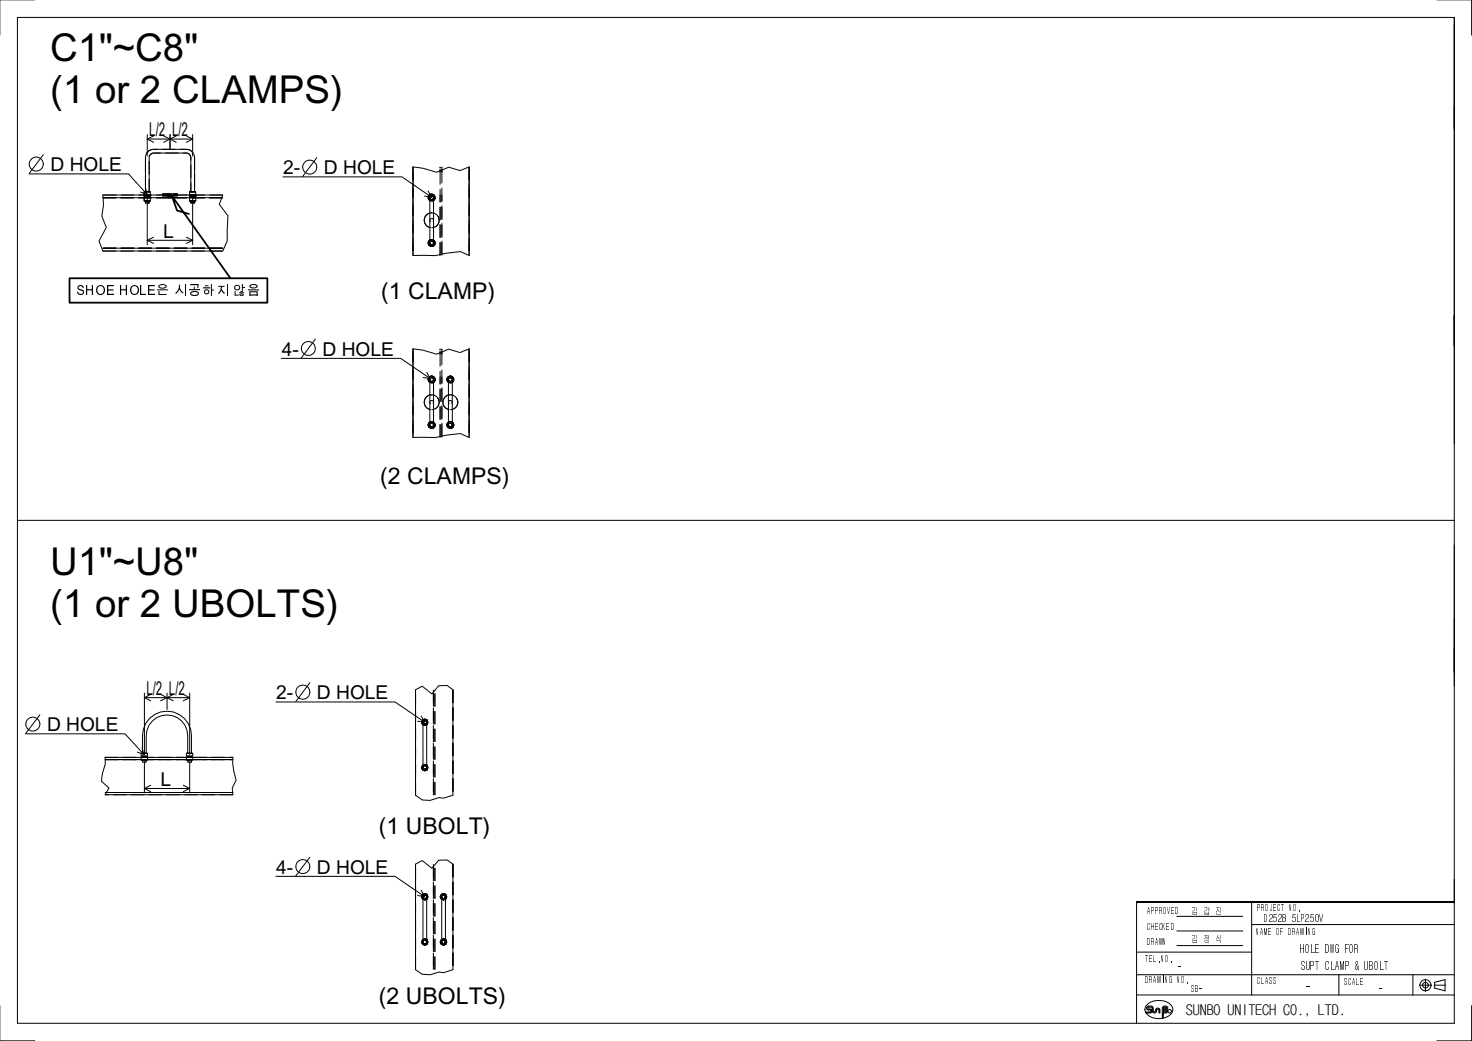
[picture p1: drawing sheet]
<svg xmlns="http://www.w3.org/2000/svg" width="419mm" height="296mm" viewBox="0 0 419 296" stroke-linecap="round" stroke-linejoin="round" font-family="sans-serif">
<g fill="none" stroke="#000" stroke-width=".28">
<path d="M9.9 0h-9.9v9.9M408.6 0h9.9v9.9M5 5h408.5v286h-408.5zM413.5 5v121.1M41.9 38.3v6.1M41.9 39.5l1.8 1M43.7 38.7l-1.8 .8M46.5 38.7l1.8 .8M48.3 39.5l1.8 1M48.3 38.3v4.2M48.3 39.5l-1.8 1M50.1 38.7l-1.8 .8"/>
<path d="M53 38.7l1.8 .8M54.8 39.5h-12.9M54.8 38.3v6.1M54.8 39.5l-1.8 1M8.3 49.4h28.2l5.4 5.9M12.3 44l-4 5.3M29.3 55.5h34l-.9 2.6 2.4 3.2-.2 7.2-1.3 2.9h-34l-1.1-2.9 2-3.8-1.2-3.3 .4-3.1zM29.3 56.2h34M40 54.6l1.9 .7M40.9 56h1.9v.2h-1.9zM40.9 55.5h1.9v.2h-1.9zM41 56.2v1h1.8v-1"/>
<path d="M41 55.5v-1h1.8v1M41.4 54.5v-9.7a2.31 2.31 0 0 1 2.3-2.3h9.2a2.37 2.37 0 0 1 2.4 2.3v9.7M41.4 57.2v.5h1v-.5M41.4 55.7v.3M41.4 53.4l.5 1.9M41.9 56.2v13.4M42.4 54.5v-9.7a1.33 1.33 0 0 1 1.3-1.3h9.2a1.33 1.33 0 0 1 1.4 1.3v9.7M42.4 55.7v.3M46.2 55.2h4.3v.5h-4.3zM47.8 55.7v.5h1.1v-.5M53.8 56h2v.2h-2zM53.8 55.5h2v.2h-2z"/>
<path d="M53.9 56.2v1h1.8v-1M53.9 55.5v-1h1.8v1M54.3 57.2v.5h1v-.5M54.3 55.7v.3M54.8 56.2v13.4M55.3 55.7v.3M80.4 50.3h33.9l8.4 5.7M90.1 44.8l-4 5.4M117.4 47.5l2.9 .3 3.9 1.2 3.4-1.5 3.2 1 2.6-1v25.1l-2.5-1.1-4.1 .5-3 .7-6.4-.1zM120.7 55.8l2 .2M121.7 54.3l1 1.7M122.2 57a.99 .99 0 0 1-.2-1.5 .99 .99 0 0 1 1.5 0 .99 .99 0 0 1-.2 1.5"/>
<path d="M122.2 56.9a.89 .89 0 0 1-.1-1.3 .89 .89 0 0 1 1.3 0 .89 .89 0 0 1-.1 1.3M122.5 55.7a.53 .53 0 0 1 .8 .5v12.9a.53 .53 0 0 1-.6 .5 .53 .53 0 0 1-.5-.5v-12.9zM29.3 70.6h34M41.9 68.3l1.8 .9M41.9 68.3h12.9M43.7 67.4l-1.8 .9M53 67.4l1.8 .9M54.8 68.3l-1.8 .9M122.2 68.3a.97 .97 0 0 0-.2 1.4 .97 .97 0 0 0 1.5 0 .97 .97 0 0 0-.2-1.4M122.2 68.4a.87 .87 0 0 0-.1 1.3 .87 .87 0 0 0 1.3 0 .87 .87 0 0 0-.1-1.3M122.2 60.6a2.11 2.11 0 0 0-1.6 2 2.11 2.11 0 0 0 1.6 2.1M123.3 60.6a2.11 2.11 0 0 1 1.6 2 2.11 2.11 0 0 1-1.6 2.1"/>
<path d="M89.7 96.4l-4 5.4M117.4 99.2l2.9 .4 3.9 1.1 3.4-1.4 3.2 .9 2.6-1v25.2l-2.5-1.1-4.1 .4-3 .7h-6.4zM80.1 101.9h33.8l8.4 5.7M120.3 107.4l2 .2M121.3 105.9l1 1.7M122.2 108.8a.99 .99 0 0 1-.2-1.5 .99 .99 0 0 1 1.5 0 .99 .99 0 0 1-.2 1.5M122.2 108.6a.89 .89 0 0 1-.1-1.3 .89 .89 0 0 1 1.3 0 .89 .89 0 0 1-.1 1.3M122.2 112.3a2.11 2.11 0 0 0-1.6 2.1 2.11 2.11 0 0 0 1.6 2M122.5 107.4a.53 .53 0 0 1 .8 .5v12.9a.53 .53 0 0 1-.6 .6 .53 .53 0 0 1-.5-.6v-12.9zM123.3 112.3a2.11 2.11 0 0 1 1.6 2.1 2.11 2.11 0 0 1-1.6 2M127.5 108.8a.99 .99 0 0 1-.2-1.5 .99 .99 0 0 1 1.5 0 .99 .99 0 0 1-.2 1.5M127.5 108.6a.9 .9 0 0 1-.1-1.3 .9 .9 0 0 1 1.3 0 .9 .9 0 0 1-.1 1.3"/>
<path d="M127.5 112.3a2.13 2.13 0 0 0-1.6 2.1 2.13 2.13 0 0 0 1.6 2M127.6 107.7a.55 .55 0 0 1 .6-.3 .55 .55 0 0 1 .4 .5v12.9a.55 .55 0 0 1-.5 .6 .55 .55 0 0 1-.6-.6zM128.6 112.3a2.13 2.13 0 0 1 1.6 2.1 2.13 2.13 0 0 1-1.6 2M122.2 120a.99 .99 0 0 0-.2 1.5 .99 .99 0 0 0 1.5 0 .99 .99 0 0 0-.2-1.5M122.2 120.1a.87 .87 0 0 0-.1 1.3 .87 .87 0 0 0 1.3 0 .87 .87 0 0 0-.1-1.3M127.5 120a.99 .99 0 0 0-.2 1.5 .99 .99 0 0 0 1.5 0 .99 .99 0 0 0-.2-1.5M127.5 120.1a.88 .88 0 0 0-.1 1.3 .88 .88 0 0 0 1.3 0 .88 .88 0 0 0-.1-1.3M5 148h408.5M41.1 197.1v17.4M41.1 198.4h12.8M41.1 198.4l1.7 .9M42.8 197.4l-1.7 1"/>
<path d="M45.7 197.4l1.8 1M47.5 198.4l-1.8 .9M47.5 197.1v4.6M47.5 198.4l1.8 .9M49.3 197.4l-1.8 1M52.1 197.4l1.8 1M53.9 198.4l-1.8 .9M53.9 197.1v17.4M78.4 199.6h33.9l8.4 5.7M88.1 194.1l-4 5.4M118.2 196.1l1.9-1 2.7 2.2 1.9-2.3 2.4-.1 1.7 1.2v30l-2.6 .8-1.4-.1-2.5 .8-2.2-.1-1.9-1.4zM7.3 208.7h28.3l5.3 5.8"/>
<path d="M11.3 203.2l-4 5.3M29.9 215.3h36.3v1.8l.3 2.4 .6 2.3-1.1 2.3 .2 1.9h-36.3l1.1-1.9-2.2-2 .3-2 .8-2.8zM29.9 216h36.3M39 213.8l1.9 .7M40.1 215.3h1.9v.9h-1.9zM40.1 214.2h1.9v.8h-1.9zM40.4 212.6l.5 1.9M40.5 214.2v-5a7 7 0 0 1 7-7 7 7 0 0 1 6.9 7v5M40.5 216.2v.5h1.1v-.5M40.5 215v.3M41.1 216.7v8.8M41.6 214.2v-5a5.9 5.9 0 0 1 5.9-5.9 5.9 5.9 0 0 1 5.9 5.9v5"/>
<path d="M41.6 215v.3M53 215.3h1.8v.9h-1.8zM53 214.2h1.8v.8h-1.8zM53.4 216.2v.5h1v-.5M53.4 215v.3M53.9 216.7v8.8M54.4 215v.3M118.7 205.1l2 .2M119.8 203.6l.9 1.7M120.3 217.6l-.4 .6 .2 .7 .7 .3 .7-.3 .2-.7-.4-.6M120.3 206.1l-.4-.7 .2-.7 .7-.2 .7 .2 .2 .7-.4 .7M120.4 205l.4-.1 .4 .1 .1 .4v12.8l-.1 .4-.4 .2-.4-.2-.1-.4v-12.8z"/>
<path d="M29.9 225.3h36.3M41.1 224.2l1.7 .9M41.1 224.2h12.8M42.8 223.3l-1.7 .9M52.1 223.3l1.8 .9M53.9 224.2l-1.8 .9M78.4 249.2h33.9l8.4 5.7M88.1 243.8l-4 5.2M118.2 245.7l1.9-1 2.7 2.2 1.9-2.3 2.4-.1 1.7 1.2v30l-2.6 .9-1.4-.2-2.5 .8-2.2-.2-1.9-1.3zM118.7 254.6l2 .3M119.8 253.2l.9 1.7M120.3 255.7l-.4-.7 .2-.7 .7-.3 .7 .3 .2 .7-.4 .7"/>
<path d="M120.4 254.6h.8l.1 .4v12.8l-.1 .4-.4 .2-.4-.2-.1-.4v-12.8zM125.6 255.7l-.4-.7 .3-.7 .6-.3 .7 .3 .2 .7-.3 .7M125.7 254.6h.8l.2 .4v12.8l-.2 .4-.4 .2-.4-.2-.1-.4zM355.9 256.4v26.5M413.5 256.4h-90.3v34.6M120.3 267.1l-.4 .7 .2 .7 .7 .3 .7-.3 .2-.7-.4-.7M125.6 267.1l-.4 .7 .3 .7 .6 .3 .7-.3 .2-.7-.3-.7M323.2 277.2h90.3M323.2 270.7h32.7M334.6 268.9h18.8M334.6 260.6h18.8M334.6 264.7h18.8"/>
<path d="M355.9 262.9h57.6M380.7 277.2v5.7M401.7 277.2v5.7M405.3 278.4v3.5M407.9 279.3l3-.7v3.1l-3-.7zM0 286v10h9.9M323.2 282.9h90.3M325.7 287.7h1.5v-.4l-.6-.1a.57 .57 0 0 1-.6-.6 .57 .57 0 0 1 .6-.6l.9 .1 .4 .3 .1 1.2h.5a.68 .68 0 0 1 .5-.9 .68 .68 0 0 1 .8 .6v.7h-.3v-.9h-.6a.68 .68 0 0 1-.4 .9 .68 .68 0 0 1-.9-.6l-.2-1h-1l-.1 .2 .3 .3a.75 .75 0 0 1 1 .5l-.3 .6h-1.5M326.2 285.6a5.2 5.2 0 0 1 7 .5 2.14 2.14 0 0 1-1.5 3.1 4.6 4.6 0 0 1-6.1-1.7 1.86 1.86 0 0 1 .6-1.9zM330.8 289.5v-1.5h.7a.56 .56 0 0 0 .5-.3 .56 .56 0 0 0-.1-.6 .74 .74 0 0 0-.5-1.1 .74 .74 0 0 0-.9 .7v2.9M330.8 287.2h.7l.3 .2-.3 .3h-.7zM330.8 286.5l.7-.1 .3 .2-.3 .3h-.7z"/>
<path d="M403.6 280.1h3.5M407.8 280.1h3.3M418.5 286v10h-9.9"/>
<circle cx="10.3" cy="46.7" r="2"/>
<circle cx="88.1" cy="47.5" r="1.99"/>
<circle cx="87.7" cy="99.1" r="2"/>
<circle cx="86.1" cy="196.8" r="2"/>
<circle cx="9.3" cy="205.9" r="1.99"/>
<circle cx="86.1" cy="246.4" r="1.99"/>
<circle cx="332.6" cy="287.5" r=".51"/>
<circle cx="405.3" cy="280.2" r="1.59"/>
<circle cx="405.3" cy="280.1" r=".81"/>
</g>
<g fill="none" stroke="#000" stroke-width=".28" stroke-dasharray="3 1" stroke-linecap="butt">
<path d="M41 56.2h1.8v1h-1.8zM41 54.5h1.8v1h-1.8zM53.9 56.2h1.8v1h-1.8zM53.9 54.5h1.8v1h-1.8zM122 55.8a.88 .88 0 0 0 .5 1.3 .88 .88 0 0 0 1.1-1 .88 .88 0 0 0-1.4-.6l-.2 .3M123.5 55.8a.88 .88 0 0 0-1.4-.2 .88 .88 0 0 0 .4 1.4 .88 .88 0 0 0 1.1-1l-.1-.2M122 68.7a.88 .88 0 0 0 .5 1.3 .88 .88 0 0 0 1.1-1 .88 .88 0 0 0-1.4-.6l-.2 .3M123.5 68.7a.88 .88 0 0 0-1.4-.2 .88 .88 0 0 0 .4 1.4 .88 .88 0 0 0 1.1-.9l-.1-.3M122 107.5a.88 .88 0 0 0 .5 1.3 .88 .88 0 0 0 1.1-1 .88 .88 0 0 0-1.4-.6l-.2 .3M123.5 107.5a.88 .88 0 0 0-1.4-.2 .88 .88 0 0 0 .4 1.4 .88 .88 0 0 0 1.1-.9l-.1-.3M127.3 107.5a.89 .89 0 0 0 .7 1.3 .89 .89 0 0 0 .9-1.1 .89 .89 0 0 0-1.4-.5l-.2 .3M128.8 107.5a.9 .9 0 0 0-1.5 0 .9 .9 0 0 0 .6 1.4 .9 .9 0 0 0 1-1.1l-.1-.3"/>
<path d="M122 120.4a.88 .88 0 0 0 .5 1.3 .88 .88 0 0 0 1.1-1 .88 .88 0 0 0-1.4-.6l-.2 .3M123.5 120.4a.88 .88 0 0 0-1.4-.2 .88 .88 0 0 0 .3 1.4 .88 .88 0 0 0 1.2-.9l-.1-.3M127.3 120.4a.89 .89 0 0 0 .7 1.3 .89 .89 0 0 0 .9-1.1 .89 .89 0 0 0-1.4-.5l-.2 .3M128.8 120.4a.9 .9 0 0 0-1.5 0 .9 .9 0 0 0 .6 1.3 .9 .9 0 0 0 1-1l-.1-.3M120.1 217.6l-.2 .6 .2 .7 .7 .3 .7-.3 .2-.7-.2-.6-.7-.3-.7 .3M120.1 204.7l-.2 .7 .2 .6 .7 .3 .7-.3 .2-.6-.2-.7-.7-.2-.7 .2M121.7 218.2l-.2 .7-.7 .3-.7-.3-.2-.7 .2-.6 .7-.3 .7 .3 .2 .6M121.7 205.4l-.2 .6-.7 .3-.7-.3-.2-.6 .2-.7 .7-.2 .7 .2 .2 .7M120.1 254.3l-.2 .7 .2 .6 .7 .3 .7-.3 .2-.6-.2-.7-.7-.3-.7 .3M121.7 255l-.2 .6-.7 .3-.7-.3-.2-.6 .2-.7 .7-.3 .7 .3 .2 .7M120.1 267.2l-.2 .6 .2 .7 .7 .3 .7-.3 .2-.7-.2-.6-.7-.3-.7 .3M121.7 267.8l-.2 .7-.7 .3-.7-.3-.2-.7 .2-.6 .7-.3 .7 .3 .2 .6"/>
</g>
<g fill="none" stroke="#000" stroke-width=".28" stroke-dasharray=".6 .2" stroke-linecap="butt">
<path d="M41.4 56h1M41.4 54.5h1M41.4 57.2h1M41.4 55.7h1M42.4 57.2h-1M42.4 55.7h-1M42.4 57.7h-1M42.4 56h-1M42.4 54.5h-1M47.8 55.7h1.1M48.9 56.2h-1.1M48.9 55.7h-1.1"/>
<path d="M54.3 56h1M54.3 54.5h1M54.3 57.2h1M54.3 55.7h1M55.3 57.2h-1M55.3 55.7h-1M55.3 57.7h-1M55.3 56h-1M55.3 54.5h-1M123.3 57h-1.1M123.3 56.9l-.6 .2-.5-.2M122.2 68.3l.4-.2 .7 .2"/>
<path d="M122.2 68.4l.5-.2 .6 .2M122.2 60.6h1.1M123.3 64.7h-1.1M122.2 112.3h1.1M123.3 108.8h-1.1M123.3 108.6l-.6 .2-.5-.2M123.3 116.4h-1.1M127.5 112.3h1.1M128.6 108.8h-1.1M128.6 108.6l-.5 .2-.6-.2M128.6 116.4h-1.1M122.2 120h1.1"/>
<path d="M122.2 120.1l.5-.2 .6 .2M127.5 120h1.1M127.5 120.1l.6-.2 .5 .2M40.5 216.2h1.1M40.5 215h1.1M40.5 215.3h1.1M40.5 214.2h1.1M41.6 215.3h-1.1M41.6 214.2h-1.1M41.6 216.2h-1.1M41.6 215h-1.1M41.6 216.7h-1.1"/>
<path d="M53.4 216.2h1M53.4 215h1M53.4 215.3h1M53.4 214.2h1M54.4 215.3h-1M54.4 214.2h-1M54.4 216.2h-1M54.4 215h-1M54.4 216.7h-1M120.3 217.6l.5-.3 .5 .3M121.3 206.1l-.5 .2-.5-.2M121.3 255.7l-.5 .2-.5-.2"/>
<path d="M126.7 255.7l-.6 .2-.5-.2M120.3 267.1l.5-.2 .5 .2M125.6 267.1l.5-.2 .6 .2"/>
</g>
<path d="M121.9 55.7a1 1 0 0 0 .7 1.5 1 1 0 0 0 1.1-1.3 1 1 0 0 0-1.6-.5l-.2 .3M123.6 55.7a.98 .98 0 0 0-1.6-.3 .98 .98 0 0 0 .4 1.6 .98 .98 0 0 0 1.3-1l-.1-.3M121.9 68.6a1 1 0 0 0 .7 1.5 1 1 0 0 0 1.1-1.3 1 1 0 0 0-1.6-.5l-.2 .3M123.6 68.6a.98 .98 0 0 0-1.6-.2 .98 .98 0 0 0 .4 1.6 .98 .98 0 0 0 1.3-1l-.1-.4M121.9 107.4a1 1 0 0 0 .7 1.5 1 1 0 0 0 1.1-1.2 1 1 0 0 0-1.6-.6l-.2 .3M123.6 107.4a.98 .98 0 0 0-1.6-.2 .98 .98 0 0 0 .4 1.6 .98 .98 0 0 0 1.3-1l-.1-.4M127.2 107.4a.98 .98 0 0 0 .8 1.5 .98 .98 0 0 0 1-1.2 .98 .98 0 0 0-1.5-.6l-.3 .3M128.9 107.4a.98 .98 0 0 0-1.6 0 .98 .98 0 0 0 .5 1.5 .98 .98 0 0 0 1.2-1.1l-.1-.4M121.9 120.4a1 1 0 0 0 .7 1.4 1 1 0 0 0 1.1-1.2 1 1 0 0 0-1.6-.5l-.2 .3M123.6 120.4a.98 .98 0 0 0-1.6-.3 .98 .98 0 0 0 .4 1.6 .98 .98 0 0 0 1.3-1l-.1-.3M127.2 120.4a.98 .98 0 0 0 .8 1.4 .98 .98 0 0 0 1-1.2 .98 .98 0 0 0-1.5-.5l-.3 .3M128.9 120.4a.98 .98 0 0 0-1.6-.1 .98 .98 0 0 0 .5 1.5 .98 .98 0 0 0 1.2-1.1l-.1-.3" fill="none" stroke="#000" stroke-width=".28" stroke-dasharray="3.3 1.1" stroke-linecap="butt"/>
<g fill="none" stroke="#000" stroke-width=".28" stroke-dasharray="1.8 .6" stroke-linecap="butt">
<path d="M122.7 56.7a.54 .54 0 0 0 .6-.7 .54 .54 0 0 0-.9-.2 .54 .54 0 0 0 .1 .8l.2 .1M123.1 55.8a.54 .54 0 0 0-.8 .1 .54 .54 0 0 0 .2 .8 .54 .54 0 0 0 .8-.4l-.2-.5M122.7 69.6a.53 .53 0 0 0 .6-.5 .53 .53 0 0 0-.5-.5 .53 .53 0 0 0-.6 .5l.5 .5M123.1 62.3a.54 .54 0 0 0-.8 .1 .54 .54 0 0 0 .2 .8 .54 .54 0 0 0 .8-.4l-.2-.5M123.1 68.7a.54 .54 0 0 0-.8 .1 .54 .54 0 0 0 .2 .8 .54 .54 0 0 0 .8-.4l-.2-.5M122.7 108.5a.54 .54 0 0 0 .6-.7 .54 .54 0 0 0-.9-.3 .54 .54 0 0 0 .1 .9l.2 .1M123.1 114a.54 .54 0 0 0-.8 .1 .54 .54 0 0 0 .2 .8 .54 .54 0 0 0 .8-.4l-.2-.5M123.1 107.5a.54 .54 0 0 0-.8 .1 .54 .54 0 0 0 .2 .8 .54 .54 0 0 0 .8-.4l-.2-.5M128.1 108.5a.54 .54 0 0 0 .5-.5 .54 .54 0 0 0-.3-.6 .54 .54 0 0 0-.8 .4 .54 .54 0 0 0 .6 .7M128.4 114a.52 .52 0 0 0-.8 .1 .52 .52 0 0 0 .4 .8 .52 .52 0 0 0 .6-.6l-.2-.3M128.4 107.5a.52 .52 0 0 0-.8 .1 .52 .52 0 0 0 .4 .8 .52 .52 0 0 0 .6-.6l-.2-.3M122.7 121.4a.53 .53 0 0 0 .6-.5 .53 .53 0 0 0-.5-.6 .53 .53 0 0 0-.6 .5l.5 .6"/>
<path d="M123.1 120.4a.53 .53 0 0 0-.7 0 .53 .53 0 0 0 0 .8 .53 .53 0 0 0 .7 0l.2-.2-.2-.6M128.1 121.4a.54 .54 0 0 0 .5-.7 .54 .54 0 0 0-.7-.4 .54 .54 0 0 0-.3 .8l.5 .3M128.4 120.4a.53 .53 0 0 0-.8 .1 .53 .53 0 0 0 .4 .8 .53 .53 0 0 0 .6-.6l-.2-.3M120.8 254.5l.4 .1 .1 .4-.1 .4-.4 .1-.4-.1-.1-.4 .1-.4 .4-.1M120.8 255.5l.4-.1 .1-.4-.1-.4-.4-.1-.4 .1-.1 .4 .1 .4 .4 .1M121.2 254.6v.8l-.4 .1-.4-.1-.1-.4 .1-.4h.8M121.3 255l-.1 .4-.4 .1-.4-.1-.1-.4 .1-.4 .4-.1 .4 .1 .1 .4M126.1 254.5l.4 .1 .2 .4-.2 .4-.4 .1-.4-.1-.1-.4 .1-.4 .4-.1M126.1 255.5l.4-.1 .2-.4-.2-.4-.4-.1-.4 .1-.1 .4 .1 .4 .4 .1M126.5 254.6l.2 .4-.2 .4-.4 .1-.4-.1v-.8h.8M126.7 255l-.2 .4-.4 .1-.4-.1-.1-.4 .1-.4 .4-.1 .4 .1 .2 .4M121.2 268.2h-.8l-.1-.4 .1-.3 .4-.2 .4 .2v.7"/>
<path d="M121.2 267.5v.7h-.8l-.1-.4 .1-.3 .4-.2 .4 .2M121.3 267.8l-.1 .4-.4 .2-.4-.2-.1-.4 .1-.3 .4-.2 .4 .2 .1 .3M126.5 268.2h-.8v-.7l.4-.2 .4 .2 .2 .3-.2 .4M126.5 267.5l.2 .3-.2 .4h-.8v-.7l.4-.2 .4 .2M126.7 267.8l-.2 .4-.4 .2-.4-.2-.1-.4 .1-.3 .4-.2 .4 .2 .2 .3"/>
</g>
<g fill="none" stroke="#000" stroke-width=".28" stroke-dasharray="3.8 1.3" stroke-linecap="butt">
<path d="M29.3 56.2h34M42.3 54.5l.1-9.7a1.33 1.33 0 0 1 1.3-1.3h9.2a1.33 1.33 0 0 1 1.4 1.3v9.7h1v-9.7a2.39 2.39 0 0 0-2.4-2.3h-9.2a2.31 2.31 0 0 0-2.3 2.3v9.7h.9M49.6 55.7h-3.4v-.5h4.3v.5h-.9M63.3 55.5h-34M63.3 56.2h-34M117.4 47.5v25.1M125.6 48.3v24.3M133.4 47.5v25.1M29.3 71.4h34M29.3 70.6h34M63.3 70.6h-34M117.4 72.6v-25.1"/>
<path d="M120.8 61.8a2.11 2.11 0 0 0 1.9 3 2.11 2.11 0 0 0 1.9-3 2.11 2.11 0 0 0-3.5-.5l-.3 .5M125.1 72.6v-24M125.1 72.6v-17.3M125.6 72.6v-17.3M133.4 72.6v-25.1M117.4 99.2v25.2M133.4 99.2v25.2M120.8 113.6a2.11 2.11 0 0 0 2 2.9 2.11 2.11 0 0 0 1.8-3.1 2.11 2.11 0 0 0-3.5-.3l-.3 .5M125.6 100.1v24.3M126.1 113.6a2.13 2.13 0 0 0 2.3 2.8 2.13 2.13 0 0 0 1.6-3.2 2.13 2.13 0 0 0-3.6-.1l-.3 .5M117.4 124.4v-25.2M125.1 124.4v-24.1"/>
<path d="M125.1 124.4v-17.3M125.6 124.4v-17.3M133.4 124.4v-25.2M118.2 196.1v30M123.2 196.1v30M128.8 196.1v30M29.9 216h36.3M29.9 215.3h36.3M66.2 216h-36.3M29.9 225.3h36.3M66.2 226h-36.3M66.2 225.3h-36.3"/>
<path d="M118.2 226.1v-30M123.2 226.1v-30M123.7 226.1v-30M118.2 245.7v30M123.2 245.7v30M128.8 245.7v30M118.2 275.7v-30M123.2 275.7v-30M123.7 275.7v-30"/>
</g>
<path d="M125.1 49v-1.5M125.6 47.5v1.5M125.6 49v-1.5M125.6 99.2v1.5M125.1 100.7v-1.5M125.6 100.7v-1.5" fill="none" stroke="#000" stroke-width=".28" stroke-dasharray=".8 .3" stroke-linecap="butt"/>
<path d="M19.8 79.1h56.2v7h-56.2zM53.7 60.8l-3.4-.9-1.4-4.2 16.6 23.4" fill="none" stroke="#000" stroke-width=".51"/>
<g fill="none" stroke="#000" stroke-width=".28" stroke-dasharray="1 .3" stroke-linecap="butt">
<path d="M41 54.5h1.8M41 55.5h1.8M41 56.2h1.8M42.8 57.2h-1.8M42.8 56.2h-1.8M42.8 55.5h-1.8M53.9 54.5h1.8M53.9 55.5h1.8M53.9 56.2h1.8M55.7 57.2h-1.8M55.7 56.2h-1.8M55.7 55.5h-1.8"/>
<path d="M40.1 215.3h1.9M40.1 216.2h1.9M40.1 214.2h1.9M40.1 215h1.9M53 215.3h1.8M53 216.2h1.8M53 214.2h1.8M53 215h1.8"/>
</g>
<path d="M40.9 55.5h1.9M40.9 55.7h1.9M42.8 56.2h-1.9M42.8 56h-1.9M53.8 55.5h2M53.8 55.7h2M55.8 56.2h-2M55.8 56h-2" fill="none" stroke="#000" stroke-width=".28" stroke-dasharray="1.1 .3" stroke-linecap="butt"/>
<path d="M40.9 56h1.9v.2h-1.9zM40.9 55.5h1.9v.2h-1.9zM46.2 55.2h4.3M46.2 55.7h4.3M53.8 56h2v.2h-2zM53.8 55.5h2v.2h-2z" fill="none" stroke="#000" stroke-width=".28" stroke-dasharray="2.3 .8" stroke-linecap="butt"/>
<path d="M42.3 57.2h-.9v.5h1l-.1-.5M47.8 55.7h1.1v.5h-1.1zM55.2 57.2h-.9v.5h1l-.1-.5M120.8 204.9l.4 .1 .1 .4-.1 .3-.4 .2-.5-.5 .1-.4 .4-.1M120.8 205.9l.4-.2 .1-.3-.1-.4-.4-.1-.4 .1-.1 .4 .5 .5M121.2 218.6l-.4 .2-.4-.2-.1-.4 .1-.3 .4-.2 .4 .2v.7M121.2 217.9v.7l-.4 .2-.4-.2-.1-.4 .1-.3 .4-.2 .4 .2M121.2 205v.7l-.4 .2-.4-.2-.1-.3 .1-.4 .4-.1 .4 .1M121.3 218.2l-.1 .4-.4 .2-.4-.2-.1-.4 .5-.5 .4 .2 .1 .3M121.3 205.4l-.1 .3-.4 .2-.5-.5 .1-.4 .4-.1 .4 .1 .1 .4" fill="none" stroke="#000" stroke-width=".28" stroke-dasharray="1.7 .6" stroke-linecap="butt"/>
<path d="M42.3 56l.1-.3h-1v.3h.9M55.2 56l.1-.3h-1v.3h.9" fill="none" stroke="#000" stroke-width=".28" stroke-dasharray="1.5 .5" stroke-linecap="butt"/>
<path d="M125.5 254.3l-.3 .7 .3 .6 .6 .3 .7-.3 .2-.6-.2-.7-.7-.3-.6 .3M127 255l-.2 .6-.7 .3-.6-.3-.3-.6 .3-.7 .6-.3 .7 .3 .2 .7M125.5 267.2l-.3 .6 .3 .7 .6 .3 .7-.3 .2-.7-.2-.6-.7-.3-.6 .3M127 267.8l-.2 .7-.7 .3-.6-.3-.3-.7 .3-.6 .6-.3 .7 .3 .2 .6" fill="none" stroke="#000" stroke-width=".28" stroke-dasharray="3.1 1" stroke-linecap="butt"/>
<g font-size="10.9">
<text x="14.2" y="17.4">C1&quot;~C8&quot;</text>
<text x="14.2" y="29.3">(1 or 2 CLAMPS)</text>
<text x="14.2" y="163.6">U1&quot;~U8&quot;</text>
<text x="14.2" y="175.6">(1 or 2 UBOLTS)</text>
</g>
<g font-size="6.6">
<text x="108.4" y="84.9">(1 CLAMP)</text>
<text x="108.1" y="137.8">(2 CLAMPS)</text>
<text x="107.7" y="237.3">(1 UBOLT)</text>
<text x="107.7" y="285.5">(2 UBOLTS)</text>
</g>
<g font-size="5.5">
<text x="42.5" y="38.8">L/2</text>
<text x="48.9" y="38.8">L/2</text>
<text x="14.4" y="48.7">D HOLE</text>
<text x="80.5" y="49.5">2-</text>
<text x="92.1" y="49.5">D HOLE</text>
<text x="46.4" y="67.6">L</text>
<text x="80.1" y="101.1">4-</text>
<text x="91.7" y="101.1">D HOLE</text>
<text x="41.6" y="197.6">L/2</text>
<text x="48" y="197.6">L/2</text>
<text x="78.5" y="198.8">2-</text>
<text x="90.1" y="198.8">D HOLE</text>
<text x="13.4" y="207.9">D HOLE</text>
<text x="45.6" y="223.4">L</text>
<text x="78.5" y="248.5">4-</text>
<text x="90.1" y="248.5">D HOLE</text>
</g>
<text font-size="4.2" x="337.1" y="288.7">SUNBO UNITECH CO., LTD.</text>
<text font-size="3.9" x="21.5" y="83.9">SHOE HOLE은 시공하지 않음</text>
<g font-size="3.5">
<text x="369.7" y="271.1">HOLE DWG FOR</text>
<text x="369.8" y="275.7">SUPT CLAMP &amp; UBOLT</text>
<text x="371.4" y="281.7">-</text>
</g>
<text font-size="3.3" x="359.4" y="262.3">D2528 5LP250V</text>
<g font-size="2.8">
<text x="326.1" y="260">APPROVED</text>
<text x="338.6" y="260.1">김 갑 진</text>
<text x="357.4" y="259.2">PROJECT NO.</text>
<text x="326" y="264.4">CHECKED</text>
<text x="326" y="268.6">DRAWN</text>
<text x="338.6" y="268.3">김 정 식</text>
<text x="357.2" y="265.9">NAME OF DRAWING</text>
<text x="325.5" y="273.5">TEL.NO.</text>
<text x="335" y="275.9">-</text>
<text x="325.6" y="279.5">DRAWING NO.</text>
<text x="338.8" y="282">SB-</text>
<text x="357.5" y="279.9">CLASS</text>
<text x="382.1" y="280">SCALE</text>
<text x="392.2" y="282.1">-</text>
</g>
</svg>
